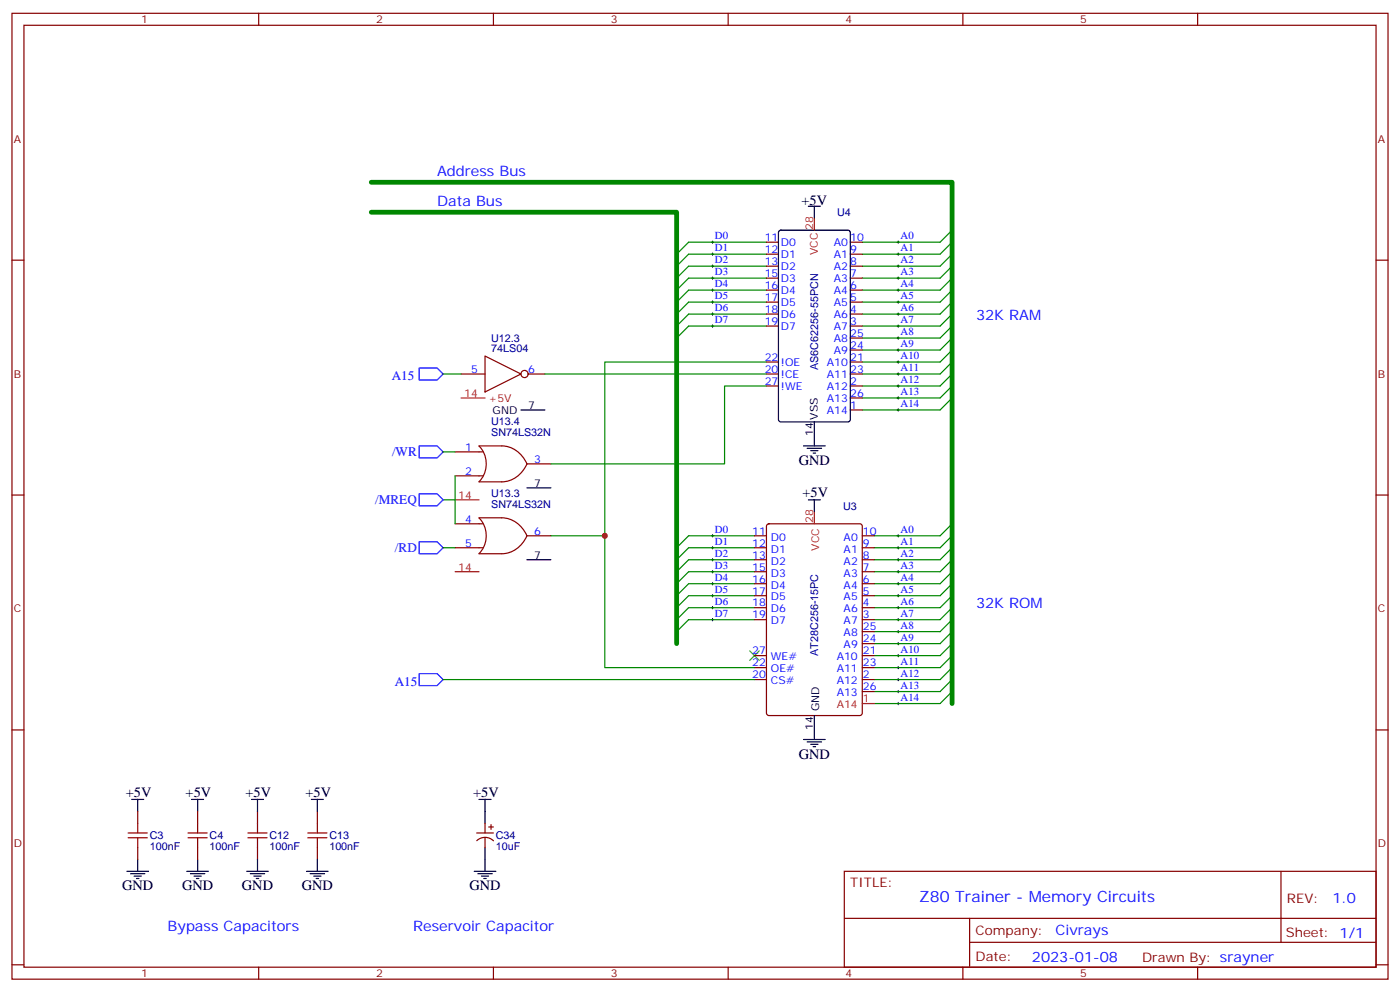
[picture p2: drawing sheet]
<svg xmlns="http://www.w3.org/2000/svg" width="412mm" height="292mm" viewBox="0 0 412 292" stroke-linecap="round" stroke-linejoin="round" font-family="sans-serif">
<g fill="none" stroke="#870000" stroke-width=".35">
<path d="M3.5 3.9h405.4v284.4h-405.4zM7.1 7.4h398.2v277.3h-398.2zM76.2 3.9v3.5M145.3 3.9v3.5M214.5 3.9v3.5M283.6 3.9v3.5M352.8 3.9v3.5M3.5 76.6h3.6M225.8 78.4h3.5M225.8 74.8h3.5M225.8 71.3h3.5M250.5 78.4h3.5"/>
<path d="M250.5 74.8h3.5M250.5 71.3h3.5M405.3 76.6h3.6M225.8 96h3.5M225.8 92.5h3.5M225.8 88.9h3.5M225.8 85.4h3.5M225.8 81.9h3.5M250.5 96h3.5M250.5 92.5h3.5M250.5 88.9h3.5M250.5 85.4h3.5"/>
<path d="M250.5 81.9h3.5M250.5 99.5h3.5M135.8 110.1h7.1M142.9 104.8l10.6 5.3-10.6 5.3zM155.6 110.1h4.9M225.8 110.1h3.5M225.8 113.6h3.5M225.8 106.6h3.5M250.5 110.1h3.5M250.5 113.6h3.5M250.5 106.6h3.5M250.5 103h3.5"/>
<path d="M250.5 117.2h3.5M134.1 133h8.1M141.1 131.3h6.7a8.4 8.4 0 0 1 7.4 5.3 8.4 8.4 0 0 1-7.4 5.3l-6.7-.1a7.5 7.5 0 0 0 0-10.5zM155.2 136.6h7.1M250.5 120.7h3.5M3.5 145.7h3.6M134.1 154.2h8.1M134.1 140.1h8.1M155.2 157.7h7.1M155.2 157.7a8.4 8.4 0 0 0-7.4-5.3l-6.7 .1a7.5 7.5 0 0 1 0 10.5M155.2 157.7a8.4 8.4 0 0 1-7.4 5.3h-6.7M222.2 157.7h3.6"/>
<path d="M226 154.4l.5-.2h26.8l.6 .4 .1 55.3-.5 .7h-27l-.7-.4v-55.3zM254 157.7h3.5M405.3 145.7h3.6M134.1 161.3h8.1M222.2 161.3h3.6M222.2 178.9h3.6M222.2 175.4h3.6M222.2 171.8h3.6M222.2 168.3h3.6M222.2 164.8h3.6M254 161.3h3.5M254 178.9h3.5"/>
<path d="M254 175.4h3.5M254 171.8h3.5M254 168.3h3.5M254 164.8h3.5M222.2 182.4h3.6M222.2 193h3.6M222.2 196.5h3.6M254 182.4h3.5M254 193h3.5M254 196.5h3.5M254 189.5h3.5M254 185.9h3.5"/>
<path d="M3.5 214.9h3.6M222.2 200.1h3.6M254 200.1h3.5M254 203.6h3.5M405.3 214.9h3.6M40.6 238.9v3.5M58.2 238.9v3.5M75.8 238.9v3.5M93.5 238.9v3.5M40.6 249.4v3.6M58.2 249.4v3.6M75.8 249.4v3.6"/>
<path d="M93.5 249.4v3.6M140.4 245.2h4.9M140.4 247.5a3.5 3.5 0 0 1 5 0M142.9 242.4v2.8M142.9 246.6v2.8M143.9 243.5h1.4M144.6 242.7v1.5M248.7 256.5h156.6v28.2h-156.6zM377.3 256.5v20.9M248.7 270.4h156.5M285.6 277.4h119.6M285.6 270.4v14.1"/>
<path d="M3.5 284h3.6M76.2 284.7v3.6M145.3 284.7v3.6M214.5 284.7v3.6M283.6 284.7v3.6M352.8 284.7v3.6M405.3 284h3.6"/>
<circle cx="154.5" cy="110.1" r="1.06"/>
</g>
<g fill="none" stroke="#000" stroke-width=".29">
<path d="M209.5 78.4h.8M209.5 74.8h.8M209.5 71.3h.8M209.9 70.9v.7M209.9 74.5v.7M209.9 78v.7M264.2 78.4h.7M264.2 74.8h.7M264.2 71.3h.7M264.6 70.9v.7M264.6 74.5v.7M264.6 78v.7"/>
<path d="M209.5 96h.8M209.5 92.5h.8M209.5 88.9h.8M209.5 85.4h.8M209.5 81.9h.8M209.9 81.5v.7M209.9 85.1v.7M209.9 88.6v.7M209.9 92.1v.7M209.9 95.6v.7M264.2 96h.7M264.2 92.5h.7"/>
<path d="M264.2 88.9h.7M264.2 85.4h.7M264.2 81.9h.7M264.2 99.5h.7M264.6 81.5v.7M264.6 85.1v.7M264.6 88.6v.7M264.6 92.1v.7M264.6 95.6v.7M264.6 99.2v.7M264.2 117.2h.7M264.2 113.6h.7"/>
<path d="M264.2 110.1h.7M264.2 106.6h.7M264.2 103h.7M264.6 102.7v.7M264.6 106.2v.7M264.6 109.7v.8M264.6 113.3v.7M264.6 116.8v.7M264.2 120.7h.7M264.6 120.3v.7M209.5 157.7h.8M209.9 157.4v.7"/>
<path d="M264.2 157.7h.7M264.6 157.4v.7M209.5 178.9h.8M209.5 175.4h.8M209.5 171.8h.8M209.5 168.3h.8M209.5 164.8h.8M209.5 161.3h.8M209.9 160.9v.7M209.9 164.4v.7M209.9 168v.7M209.9 171.5v.7"/>
<path d="M209.9 175v.7M209.9 178.5v.7M264.2 178.9h.7M264.2 175.4h.7M264.2 171.8h.7M264.2 168.3h.7M264.2 164.8h.7M264.2 161.3h.7M264.6 160.9v.7M264.6 164.4v.7M264.6 168v.7M264.6 171.5v.7"/>
<path d="M264.6 175v.7M264.6 178.5v.7M209.5 182.4h.8M209.9 182.1v.7M264.2 182.4h.7M264.2 196.5h.7M264.2 193h.7M264.2 189.5h.7M264.2 185.9h.7M264.6 182.1v.7M264.6 185.6v.7M264.6 189.1v.7"/>
<path d="M264.6 192.7v.7M264.6 196.2v.7M264.6 199.7v.7M264.2 207.1h.7M264.2 203.6h.7M264.2 200.1h.7M264.6 203.2v.7M264.6 206.8v.7"/>
</g>
<g fill="none" stroke="#008700" stroke-width=".35">
<path d="M225.8 78.4h-23l-3.5 3.5M225.8 74.8h-23l-3.5 3.6M225.8 71.3h-23l-3.5 3.5M280.5 78.4l-3.6 3.5h-22.9M280.5 74.8l-3.6 3.6h-22.9M280.5 71.3l-3.6 3.5h-22.9M280.5 67.8l-3.6 3.5h-22.9M225.8 96h-23l-3.5 3.5M225.8 92.5h-23l-3.5 3.5M225.8 88.9h-23l-3.5 3.6M225.8 85.4h-23l-3.5 3.5M225.8 81.9h-23l-3.5 3.5"/>
<path d="M280.5 92.5l-3.6 3.5h-22.9M280.5 88.9l-3.6 3.6h-22.9M280.5 85.4l-3.6 3.5h-22.9M280.5 81.9l-3.6 3.5h-22.9M280.5 99.5l-3.6 3.5h-22.9M280.5 96l-3.6 3.5h-22.9M130.5 110.1h5.3M160.5 110.1h65.3M225.8 106.6h-47.6v89.9h44M225.8 113.6h-12.4v23h-51.1M280.5 117.2l-3.6 3.5h-22.9M280.5 113.6l-3.6 3.6h-22.9"/>
<path d="M280.5 110.1l-3.6 3.5h-22.9M280.5 106.6l-3.6 3.5h-22.9M280.5 103l-3.6 3.6h-22.9M130.5 133h3.6M130.5 147.1h3.6M134.1 140.1v14.1M162.3 157.7h15.9M222.2 157.7h-19.4l-3.5 3.6M280.5 157.7l-3.6 3.6h-19.4M280.5 154.2l-3.6 3.5h-19.4M130.5 161.3h3.6M222.2 178.9h-19.4l-3.5 3.5"/>
<path d="M222.2 175.4h-19.4l-3.5 3.5M222.2 171.8h-19.4l-3.5 3.6M222.2 168.3h-19.4l-3.5 3.5M222.2 164.8h-19.4l-3.5 3.5M222.2 161.3h-19.4l-3.5 3.5M280.5 178.9l-3.6 3.5h-19.4M280.5 175.4l-3.6 3.5h-19.4M280.5 171.8l-3.6 3.6h-19.4M280.5 168.3l-3.6 3.5h-19.4M280.5 164.8l-3.6 3.5h-19.4M280.5 161.3l-3.6 3.5h-19.4M222.2 182.4h-19.4l-3.5 3.5"/>
<path d="M280.5 196.5l-3.6 3.6h-19.4M280.5 193l-3.6 3.5h-19.4M280.5 189.5l-3.6 3.5h-19.4M280.5 185.9l-3.6 3.6h-19.4M280.5 182.4l-3.6 3.5h-19.4M130.5 200.1h91.7M280.5 203.6l-3.6 3.5h-19.4M280.5 200.1l-3.6 3.5h-19.4"/>
</g>
<path d="M109.4 53.7h171.1v153.4M109.4 62.5h89.9v127" fill="none" stroke="#008700" stroke-width="1.4"/>
<path d="M220.8 191.6l2.9 2.8M223.7 191.6l-2.9 2.8" fill="none" stroke="#3c3" stroke-width=".35"/>
<path d="M239.9 64.2v3.6M135.8 117.2h7.1M134.1 147.1h7M239.9 150.7v3.5M134.1 168.3h7M254 207.1h3.5" fill="none" stroke="#f00" stroke-width=".35"/>
<g fill="none" stroke="#000" stroke-width=".35">
<path d="M229.5 68l.5-.2h19.8l.6 .4 .1 55.3-.5 .7h-20l-.6-.4-.1-55.3zM238.1 60.7h3.6M239.9 60.7v3.5M153.5 120.7h7M236.7 131.3h6.4M237.8 132h4.2M238.8 132.7h2.1M239.5 133.4h.7M239.9 124.2v7.1M155.2 143.6h7.1M238.1 147.1h3.6M239.9 147.1v3.6"/>
<path d="M155.2 164.8h7.1M236.7 217.7h6.4M237.8 218.4h4.2M238.8 219.1h2.1M239.5 219.8h.7M239.9 210.6v7.1M38.8 235.3h3.5M40.6 235.3v3.6M56.4 235.3h3.6M58.2 235.3v3.6M74.1 235.3h3.5M75.8 235.3v3.6"/>
<path d="M91.7 235.3h3.5M93.5 235.3v3.6M141.1 235.3h3.5M142.9 235.3v7.1M37.4 256.5h6.3M38.5 257.2h4.2M39.5 257.9h2.1M40.2 258.6h.7M40.6 253v3.5M55 256.5h6.4M56.1 257.2h4.2M57.1 257.9h2.2"/>
<path d="M57.9 258.6h.7M58.2 253v3.5M72.7 256.5h6.3M73.7 257.2h4.3M74.8 257.9h2.1M75.5 258.6h.7M75.8 253v3.5M90.3 256.5h6.4M91.4 257.2h4.2M92.4 257.9h2.1M93.1 258.6h.7M93.5 253v3.5"/>
<path d="M139.7 256.5h6.3M140.8 257.2h4.2M141.8 257.9h2.1M142.5 258.6h.7M142.9 249.4v7.1"/>
</g>
<path d="M123.5 108.3h5.3l1.7 1.8-1.7 1.8h-5.3zM123.5 131.3h5.3l1.7 1.7-1.7 1.8h-5.3zM123.5 159.5h5.3l1.7 1.8-1.7 1.7h-5.3zM123.5 145.4h5.3l1.7 1.7-1.7 1.8h-5.3zM123.5 198.3h5.3l1.7 1.8-1.7 1.7h-5.3z" fill="none" stroke="#00f" stroke-width=".35"/>
<g fill="none" stroke="#a10000" stroke-width=".35">
<path d="M37.7 245.2h5.7M37.7 246.6h5.7M40.6 242.4v2.8M40.6 246.6v2.8M55.4 245.2h5.6M55.4 246.6h5.6M58.2 242.4v2.8M58.2 246.6v2.8M73 245.2h5.7M73 246.6h5.7M75.8 242.4v2.8M75.8 246.6v2.8"/>
<path d="M90.7 245.2h5.6M90.7 246.6h5.6M93.5 242.4v2.8M93.5 246.6v2.8"/>
</g>
<circle cx="178.2" cy="157.7" r=".88" fill="#c00"/>
<text font-size="4.6" fill="#00f" x="270.8" y="265.5">Z80 Trainer - Memory Circuits</text>
<g font-size="4.2" fill="#00f">
<text x="128.8" y="51.9">Address Bus</text>
<text x="128.8" y="60.7">Data Bus</text>
<text x="287.5" y="94.2">32K RAM</text>
<text x="287.5" y="178.9">32K ROM</text>
<text x="392.5" y="265.8">1.0</text>
<text x="49.4" y="274.1">Bypass Capacitors</text>
<text x="121.7" y="274.1">Reservoir Capacitor</text>
<text x="310.9" y="275.3">Civrays</text>
<text x="304" y="283.1">2023-01-08</text>
</g>
<g font-size="4.2">
<text x="236.1" y="60.4">+5V</text>
<text x="235.3" y="136.9">GND</text>
<text x="236.4" y="146.4">+5V</text>
<text x="235.3" y="223.3">GND</text>
<text x="37" y="234.6">+5V</text>
<text x="54.7" y="234.6">+5V</text>
<text x="72.3" y="234.6">+5V</text>
<text x="90" y="234.6">+5V</text>
<text x="139.3" y="234.6">+5V</text>
<text x="36" y="262.1">GND</text>
<text x="53.6" y="262.1">GND</text>
<text x="71.3" y="262.1">GND</text>
<text x="88.9" y="262.1">GND</text>
<text x="138.3" y="262.1">GND</text>
</g>
<g font-size="3.9" fill="#00f">
<text x="115.4" y="111.9">A15</text>
<text x="115.5" y="134.3">/WR</text>
<text x="110.5" y="148.4">/MREQ</text>
<text x="116.3" y="162.5">/RD</text>
<text x="116.3" y="201.8">A15</text>
</g>
<g font-size="3.9" fill="#800">
<text x="250.5" y="261.1">TITLE:</text>
<text x="379.1" y="265.8">REV:</text>
<text x="287.4" y="275.3">Company:</text>
<text x="378.7" y="275.9">Sheet: 1/1</text>
<text x="287.4" y="283">Date:</text>
<text x="336.4" y="283.1">Drawn By: srayner</text>
</g>
<g font-size="3.2" fill="#800">
<text x="41.6" y="6.9">1</text>
<text x="110.8" y="6.9">2</text>
<text x="179.9" y="6.9">3</text>
<text x="249.1" y="6.9">4</text>
<text x="318.2" y="6.9">5</text>
<text x="4.1" y="42">A</text>
<text x="405.9" y="42">A</text>
<text x="4.1" y="111.2">B</text>
<text x="405.9" y="111.2">B</text>
<text x="4.1" y="180.3">C</text>
<text x="405.9" y="180.3">C</text>
<text x="4.1" y="249.4">D</text>
<text x="405.9" y="249.4">D</text>
<text x="41.6" y="287.7">1</text>
<text x="110.8" y="287.7">2</text>
<text x="179.9" y="287.7">3</text>
<text x="249.1" y="287.7">4</text>
<text x="318.2" y="287.7">5</text>
</g>
<g font-size="3.2" fill="#000080">
<text x="246.6" y="63.7">U4</text>
<text x="144.7" y="100.7">U12.3</text>
<text x="144.7" y="103.8">74LS04</text>
<text x="241" y="109" transform="rotate(-90 241 109)">AS6C62256-55PCN</text>
<text x="144.7" y="125.1">U13.4</text>
<text x="144.7" y="128.3">SN74LS32N</text>
<text x="144.7" y="149.4">SN74LS32N</text>
<text x="144.7" y="146.3">U13.3</text>
<text x="248.4" y="150.1">U3</text>
<text x="241" y="193.1" transform="rotate(-90 241 193.1)">AT28C256-15PC</text>
<text x="44.1" y="250.2">100nF</text>
<text x="44.1" y="247.1">C3</text>
<text x="61.7" y="250.2">100nF</text>
<text x="61.7" y="247.1">C4</text>
<text x="79.4" y="250.2">100nF</text>
<text x="79.4" y="247.1">C12</text>
<text x="97" y="250.2">100nF</text>
<text x="97" y="247.1">C13</text>
<text x="146.1" y="250.2">10uF</text>
<text x="146.1" y="247">C34</text>
</g>
<g font-size="3.2" fill="#00f">
<text x="210.6" y="70.4">D0</text>
<text x="225.3" y="70.9">11</text>
<text x="250.5" y="70.9">10</text>
<text x="265.3" y="70.4">A0</text>
<text x="210.6" y="77.5">D2</text>
<text x="210.6" y="73.9">D1</text>
<text x="225.3" y="74.5">12</text>
<text x="225.3" y="78">13</text>
<text x="230" y="72.4">D0</text>
<text x="230" y="75.9">D1</text>
<text x="245.6" y="75.9">A1</text>
<text x="245.6" y="72.4">A0</text>
<text x="250.5" y="78">8</text>
<text x="250.5" y="74.5">9</text>
<text x="265.3" y="77.5">A2</text>
<text x="265.3" y="73.9">A1</text>
<text x="210.6" y="81">D3</text>
<text x="225.3" y="81.5">15</text>
<text x="230" y="79.4">D2</text>
<text x="230" y="82.9">D3</text>
<text x="245.6" y="82.9">A3</text>
<text x="245.6" y="79.4">A2</text>
<text x="250.5" y="81.5">7</text>
<text x="265.3" y="81">A3</text>
<text x="210.6" y="88.1">D5</text>
<text x="210.6" y="84.5">D4</text>
<text x="225.3" y="85.1">16</text>
<text x="225.3" y="88.6">17</text>
<text x="230" y="86.5">D4</text>
<text x="230" y="90">D5</text>
<text x="245.6" y="90">A5</text>
<text x="245.6" y="86.5">A4</text>
<text x="250.5" y="88.6">5</text>
<text x="250.5" y="85.1">6</text>
<text x="265.3" y="88.1">A5</text>
<text x="265.3" y="84.5">A4</text>
<text x="210.6" y="95.1">D7</text>
<text x="210.6" y="91.6">D6</text>
<text x="225.3" y="92.1">18</text>
<text x="225.3" y="95.6">19</text>
<text x="230" y="93.5">D6</text>
<text x="245.6" y="93.5">A6</text>
<text x="250.5" y="95.6">3</text>
<text x="250.5" y="92.1">4</text>
<text x="265.3" y="95.1">A7</text>
<text x="265.3" y="91.6">A6</text>
<text x="230" y="97">D7</text>
<text x="245.6" y="97">A7</text>
<text x="245.6" y="100.6">A8</text>
<text x="250.5" y="99.2">25</text>
<text x="265.3" y="98.6">A8</text>
<text x="225.3" y="106.2">22</text>
<text x="230" y="107.6">!OE</text>
<text x="243.6" y="107.6">A10</text>
<text x="245.6" y="104.1">A9</text>
<text x="250.5" y="106.2">21</text>
<text x="250.5" y="102.7">24</text>
<text x="265.3" y="105.7">A10</text>
<text x="265.3" y="102.2">A9</text>
<text x="138.7" y="109.7">5</text>
<text x="155.6" y="109.7">6</text>
<text x="225.3" y="109.7">20</text>
<text x="225.3" y="113.3">27</text>
<text x="230" y="111.2">!CE</text>
<text x="243.6" y="111.2">A11</text>
<text x="250.5" y="113.3">2</text>
<text x="250.5" y="109.7">23</text>
<text x="265.3" y="112.7">A12</text>
<text x="265.3" y="109.2">A11</text>
<text x="230" y="114.7">!WE</text>
<text x="243.6" y="114.7">A12</text>
<text x="243.6" y="118.2">A13</text>
<text x="250.5" y="116.8">26</text>
<text x="265.3" y="119.8">A14</text>
<text x="265.3" y="116.3">A13</text>
<text x="243.6" y="121.7">A14</text>
<text x="250.5" y="120.3">1</text>
<text x="137" y="132.7">1</text>
<text x="157.3" y="136.2">3</text>
<text x="137" y="139.7">2</text>
<text x="137" y="153.8">4</text>
<text x="137" y="160.9">5</text>
<text x="157.3" y="157.4">6</text>
<text x="210.6" y="160.4">D1</text>
<text x="210.6" y="156.8">D0</text>
<text x="221.6" y="157.4">11</text>
<text x="221.6" y="160.9">12</text>
<text x="227.1" y="159.1">D0</text>
<text x="248.5" y="159.1">A0</text>
<text x="254.2" y="160.9">9</text>
<text x="254.2" y="157.4">10</text>
<text x="265.3" y="160.4">A1</text>
<text x="265.3" y="156.8">A0</text>
<text x="210.6" y="167.4">D3</text>
<text x="210.6" y="163.9">D2</text>
<text x="221.6" y="164.4">13</text>
<text x="221.6" y="168">15</text>
<text x="227.1" y="162.7">D1</text>
<text x="227.1" y="166.2">D2</text>
<text x="248.5" y="166.2">A2</text>
<text x="248.5" y="162.7">A1</text>
<text x="254.2" y="168">7</text>
<text x="254.2" y="164.4">8</text>
<text x="265.3" y="167.4">A3</text>
<text x="265.3" y="163.9">A2</text>
<text x="210.6" y="171">D4</text>
<text x="221.6" y="171.5">16</text>
<text x="227.1" y="169.7">D3</text>
<text x="227.1" y="173.2">D4</text>
<text x="248.5" y="173.2">A4</text>
<text x="248.5" y="169.7">A3</text>
<text x="254.2" y="171.5">6</text>
<text x="265.3" y="171">A4</text>
<text x="210.6" y="178">D6</text>
<text x="210.6" y="174.5">D5</text>
<text x="221.6" y="175">17</text>
<text x="221.6" y="178.5">18</text>
<text x="227.1" y="176.8">D5</text>
<text x="248.5" y="176.8">A5</text>
<text x="254.2" y="178.5">4</text>
<text x="254.2" y="175">5</text>
<text x="265.3" y="178">A6</text>
<text x="265.3" y="174.5">A5</text>
<text x="210.6" y="181.5">D7</text>
<text x="221.6" y="182.1">19</text>
<text x="227.1" y="180.3">D6</text>
<text x="227.1" y="183.8">D7</text>
<text x="248.5" y="183.8">A7</text>
<text x="248.5" y="180.3">A6</text>
<text x="254.2" y="182.1">3</text>
<text x="254.2" y="185.6">25</text>
<text x="265.3" y="185.1">A8</text>
<text x="265.3" y="181.5">A7</text>
<text x="248.5" y="190.9">A9</text>
<text x="248.5" y="187.4">A8</text>
<text x="254.2" y="189.1">24</text>
<text x="265.3" y="188.6">A9</text>
<text x="221.6" y="196.2">22</text>
<text x="221.6" y="192.7">27</text>
<text x="227.1" y="197.9">OE#</text>
<text x="227.1" y="194.4">WE#</text>
<text x="246.5" y="194.4">A10</text>
<text x="246.5" y="197.9">A11</text>
<text x="254.2" y="192.7">21</text>
<text x="254.2" y="196.2">23</text>
<text x="265.3" y="195.7">A11</text>
<text x="265.3" y="192.1">A10</text>
<text x="221.6" y="199.7">20</text>
<text x="227.1" y="201.5">CS#</text>
<text x="246.5" y="201.5">A12</text>
<text x="254.2" y="199.7">2</text>
<text x="254.2" y="203.2">26</text>
<text x="265.3" y="202.7">A13</text>
<text x="265.3" y="199.2">A12</text>
<text x="246.5" y="205">A13</text>
<text x="265.3" y="206.2">A14</text>
</g>
<g font-size="3.2" fill="#f00">
<text x="239.5" y="67.8" transform="rotate(-90 239.5 67.8)">28</text>
<text x="240.9" y="75.1" transform="rotate(-90 240.9 75.1)">VCC</text>
<text x="136.7" y="116.8">14</text>
<text x="143.9" y="118.2">+5V</text>
<text x="135" y="146.8">14</text>
<text x="239.5" y="154" transform="rotate(-90 239.5 154)">28</text>
<text x="135" y="168">14</text>
<text x="241.3" y="162.1" transform="rotate(-90 241.3 162.1)">VCC</text>
<text x="246.5" y="208.5">A14</text>
<text x="254.2" y="206.8">1</text>
</g>
<g font-size="3.2">
<text x="145.1" y="121.7">GND</text>
<text x="155.6" y="120.3">7</text>
<text x="240.9" y="123.5" transform="rotate(-90 240.9 123.5)">VSS</text>
<text x="239.5" y="128.2" transform="rotate(-90 239.5 128.2)">14</text>
<text x="157.3" y="143.3">7</text>
<text x="157.3" y="164.4">7</text>
<text x="241.3" y="209.3" transform="rotate(-90 241.3 209.3)">GND</text>
<text x="239.5" y="214.9" transform="rotate(-90 239.5 214.9)">14</text>
</g>
</svg>
